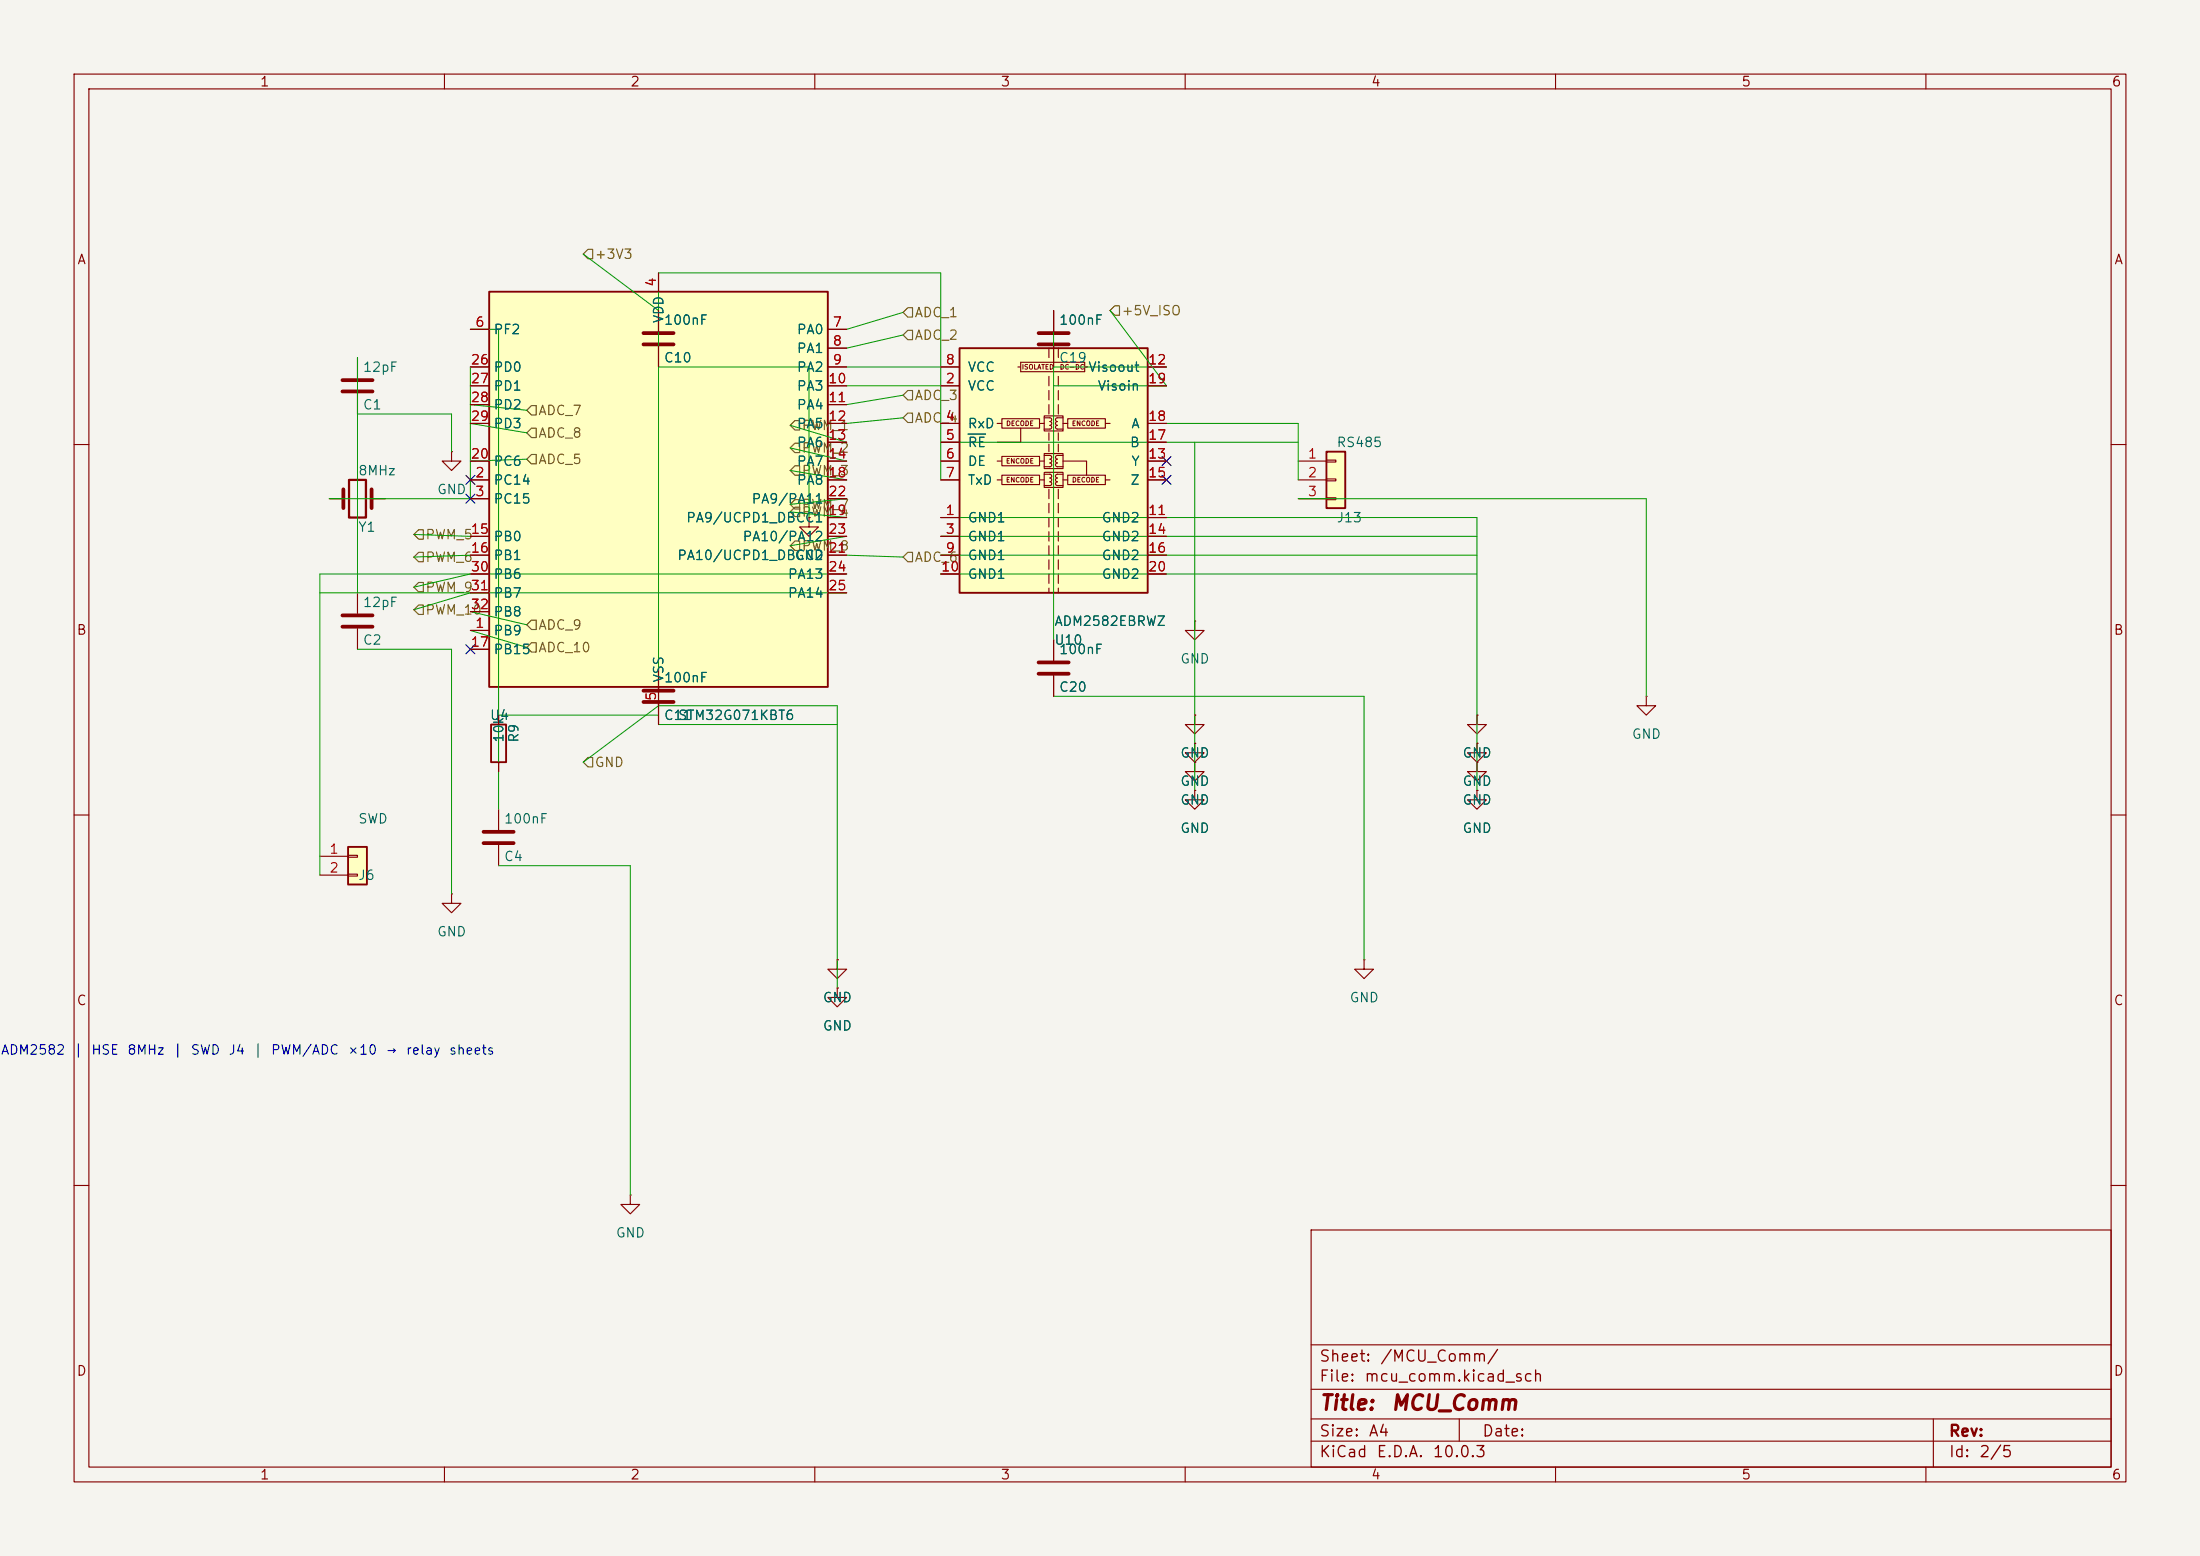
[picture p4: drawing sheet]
<svg xmlns="http://www.w3.org/2000/svg" width="297mm" height="210mm" viewBox="0 0 297 210" stroke-linecap="round" stroke-linejoin="round" font-family="sans-serif">
<path d="M0 0h297v210h-297z" fill="#f5f4ef" stroke="#f5f4ef" stroke-width=".14"/>
<g fill="none" stroke="#840000" stroke-width=".15">
<path d="M10 10h277v190h-277zM12 12h273v186h-273zM60 10v2M110 10v2M160 10v2M210 10v2M260 10v2M10 60h2M44.4 67.3h2M50.2 67.3h1.9M285 60h2M222.2 94v1.3h1.3l-1.3 1.2-1.2-1.2h1.2"/>
<path d="M222.2 94h.1M10 110h2M199.4 106.7v1.3h1.3l-1.3 1.2-1.3-1.2h1.3M199.4 106.7h.1M199.4 100.3v1.3h1.3l-1.3 1.3-1.3-1.3h1.3M199.4 100.3h.1M285 110h2M10 160h2M177 166h108v32h-108zM285 160h2M60 198v2M110 198v2"/>
<path d="M160 198v2M177 194.5h108M177 191.5h108M177 187.5h108M177 181.5h108M197 191.5v3M210 198v2M260 198v2M261 191.5v6.5"/>
</g>
<path d="M46.4 66v2.6M50.2 66v2.6" fill="none" stroke="#840000" stroke-width=".51"/>
<path d="M47.1 64.8h2.3v5.1h-2.3z" fill="none" stroke="#840000" stroke-width=".3"/>
<path d="M47 114.3h2.5v5.1h-2.5z" fill="#ffffc2"/>
<path d="M47 114.3h2.5v5.1h-2.5z" fill="none" stroke="#840000" stroke-width=".25"/>
<g fill="none" stroke="#840000" stroke-width=".15">
<path d="M161.3 83.8v1.3h1.3l-1.3 1.3-1.3-1.3h1.3M161.3 83.8h.1M199.4 96.5v1.3h1.3l-1.3 1.3-1.3-1.3h1.3M199.4 96.5h.1M43.2 115.6h3.8M43.2 118.1h3.8M47 115.4h1.3v.3h-1.3zM47 118h1.3v.2h-1.3zM161.3 106.7v1.3h1.3l-1.3 1.2-1.3-1.2h1.3M161.3 106.7h.1M161.3 102.9v1.2h1.3l-1.3 1.3-1.3-1.3h1.3M161.3 102.9h.1"/>
<path d="M161.3 100.3v1.3h1.3l-1.3 1.3-1.3-1.3h1.3M161.3 100.3h.1M199.4 102.9v1.2h1.3l-1.3 1.3-1.3-1.3h1.3M199.4 102.9h.1M61 120.7v1.2h1.2l-1.2 1.3-1.3-1.3h1.3M61 120.7h.1M113 129.5v1.3h1.3l-1.3 1.3-1.2-1.3h1.2M113 129.5h.1M184.1 129.5v1.3h1.3l-1.3 1.3-1.2-1.3h1.2M184.1 129.5h.1"/>
</g>
<path d="M179.1 61h2.5v7.6h-2.5z" fill="#ffffc2"/>
<path d="M179.1 61h2.5v7.6h-2.5z" fill="none" stroke="#840000" stroke-width=".25"/>
<path d="M175.3 62.2h3.8M175.3 64.8h3.8M175.3 67.3h3.8M179.1 62.1h1.2v.3h-1.2zM179.1 64.6h1.2v.3h-1.2zM179.1 67.2h1.2v.2h-1.2zM48.3 80v2.8M48.3 84.8v2.8M113 133.4v1.2h1.3l-1.3 1.3-1.2-1.3h1.2M113 133.4h.1" fill="none" stroke="#840000" stroke-width=".15"/>
<path d="M46.2 83.1h4.1M46.2 84.6h4.1" fill="none" stroke="#840000" stroke-width=".51"/>
<path d="M66 39.4h45.8v53.3h-45.8z" fill="#ffffc2"/>
<path d="M66 39.4h45.8v53.3h-45.8zM66.3 97.8h2v5.1h-2z" fill="none" stroke="#840000" stroke-width=".25"/>
<g fill="none" stroke="#840000" stroke-width=".15">
<path d="M88.9 36.8v2.6M63.5 44.5h2.5M63.5 49.5h2.5M63.5 52.1h2.5M63.5 54.6h2.5M63.5 57.2h2.5M88.9 41.9v2.8M88.9 46.7v2.8M111.8 44.5h2.5M111.8 47h2.5M111.8 49.5h2.5M111.8 52.1h2.5"/>
<path d="M111.8 54.6h2.5M111.8 57.2h2.5M111.8 59.7h2.5M142.2 41.9v2.8M142.2 46.7v2.8M61 61v1.2h1.2l-1.2 1.3-1.3-1.3h1.3M61 61h.1M63.5 64.8h2.5M63.5 67.3h2.5M63.5 62.2h2.5M63.5 72.4h2.5M63.5 74.9h2.5"/>
<path d="M63.5 77.5h2.5M109.2 69.9v1.2h1.3l-1.3 1.3-1.3-1.3h1.3M109.2 69.9h.1M111.8 64.8h2.5M111.8 67.3h2.5M111.8 62.2h2.5M111.8 72.4h2.5M111.8 74.9h2.5M111.8 69.9h2.5M111.8 77.5h2.5M63.5 85.1h2.5M63.5 87.6h2.5"/>
<path d="M63.5 80h2.5M63.5 82.6h2.5M67.3 96.5v1.3M88.9 90.2v7.6M111.8 80h2.5M142.2 86.4v2.8M142.2 91.2v2.8M161.3 96.5v1.3h1.3l-1.3 1.3-1.3-1.3h1.3M161.3 96.5h.1M67.3 102.9v1.2"/>
</g>
<path d="M86.9 45h4M86.9 46.5h4M140.2 45h4.1M140.2 46.5h4.1M86.9 93.2h4M86.9 94.7h4M140.2 89.4h4.1M140.2 90.9h4.1" fill="none" stroke="#840000" stroke-width=".51"/>
<path d="M129.5 47h25.4v33h-25.4z" fill="#ffffc2"/>
<g fill="none" stroke="#840000" stroke-width=".15">
<path d="M88.9 36.8v2.6M48.3 48.3v2.8M48.3 53.1v2.8M63.5 57.2h2.5M63.5 49.5h2.5M63.5 52.1h2.5M63.5 44.5h2.5M63.5 54.6h2.5M88.9 41.9v2.8M88.9 46.7v2.8M111.8 57.2h2.5M111.8 49.5h2.5"/>
<path d="M111.8 52.1h2.5M111.8 59.7h2.5M111.8 44.5h2.5M111.8 47h2.5M111.8 54.6h2.5M127 57.2h2.5M127 49.5h2.5M127 52.1h2.5M127 59.7h2.5M134.6 57.2h.7M135.3 56.5h5v1.3h-5zM137.4 49.5h.4"/>
<path d="M137.8 57.8v1.9h-3.2M137.8 48.9h8.6v1.3h-8.6zM140.3 57.2h.7M141 56.1h2.5v2.1h-2.5zM141 56.4h.8l.1 .1 .1 .2-.3 .2 .2 .1 .1 .2-.3 .2 .2 .1 .1 .2-.2 .2h-.8M141.6 47v1.3M141.6 50.8v1.3M141.6 52.7v1.3M141.6 54.6v1.3M141.6 58.4v1M141.6 59.9v1.1M142.2 41.9v2.8"/>
<path d="M142.2 46.7v2.8M142.9 47v1.3M142.9 50.8v1.3M142.9 52.7v1.3M142.9 54.6v1.3M142.9 58.4v1M142.9 59.9v1.1M143.5 56.4h-.8l-.2 .2 .1 .2 .1 .1-.2 .2 .1 .2 .1 .1-.2 .2 .1 .2 .1 .1h.8M143.5 57.2h.6M144.1 56.5h5.1v1.3h-5.1zM146.4 49.5h.4M149.2 57.2h.7"/>
<path d="M154.9 57.2h2.6M154.9 49.5h2.6M154.9 52.1h2.6M154.9 59.7h2.6M63.5 62.2h2.5M63.5 64.8h2.5M63.5 72.4h2.5M63.5 74.9h2.5M63.5 77.5h2.5M63.5 67.3h2.5M109.2 69.9h.1M111.8 62.2h2.5"/>
<path d="M111.8 64.8h2.5M111.8 69.9h2.5M111.8 72.4h2.5M111.8 74.9h2.5M111.8 77.5h2.5M111.8 67.3h2.5M127 62.2h2.5M127 64.8h2.5M127 69.9h2.5M127 72.4h2.5M127 74.9h2.5M127 77.5h2.5"/>
<path d="M134.6 62.2h.7M134.6 64.8h.7M135.3 64.1h5v1.3h-5zM135.3 61.6h5v1.3h-5zM140.3 62.2h.7M140.3 64.8h.7M141 61.2h2.5v2h-2.5zM141 63.8h2.5v2h-2.5zM141 61.5h.8l.2 .1-.1 .3-.2 .1 .2 .1 .1 .2-.3 .2 .2 .1 .1 .2-.3 .2M141 64l.9 .1 .1 .2-.3 .2M141 63h.7M141.6 66v1.3"/>
<path d="M141.6 67.9v1.3M141.6 69.9v1.2M141.6 71.8v1.2M141.6 73.7v1.2M141.6 75.6v1.2M141.6 77.5v1.2M141.6 79.4v.6M141.7 64.5l.3 .2-.1 .2-.2 .1 .3 .2-.1 .2-.1 .1h-.8M142.7 64l-.2 .2 .1 .2 .1 .1-.2 .2v.2l.2 .1-.2 .2v.2l.2 .1h.8M142.7 64h.8M142.9 66v1.3M142.9 67.9v1.3"/>
<path d="M142.9 69.9v1.2M142.9 71.8v1.2M142.9 73.7v1.2M142.9 75.6v1.2M142.9 77.5v1.2M142.9 79.4v.6M143.5 61.5h-.8l-.2 .2 .1 .2 .1 .1-.2 .2 .1 .2 .1 .1-.2 .1 .1 .3 .1 .1h.8M143.5 62.2h3.2v1.9M143.5 64.8h.6M144.1 64.1h5.1v1.3h-5.1zM149.2 64.8h.7M154.9 62.2h2.6"/>
<path d="M154.9 64.8h2.6M154.9 69.9h2.6M154.9 72.4h2.6M154.9 74.9h2.6M154.9 77.5h2.6M63.5 85.1h2.5M63.5 87.6h2.5M63.5 80h2.5M63.5 82.6h2.5M67.3 96.5v1.3M88.9 90.2v7.6M111.8 80h2.5"/>
<path d="M142.2 86.4v2.8M142.2 91.2v2.8M161.3 96.5h.1M199.4 96.5h.1M67.3 102.9v1.2M67.3 109.2v2.8M67.3 114v2.8M161.3 106.7h.1M161.3 102.9h.1M161.3 100.3h.1M199.4 106.7h.1M199.4 100.3h.1"/>
<path d="M199.4 102.9h.1M113 133.4h.1M113 129.5h.1M85.1 161.3v1.3h1.3l-1.3 1.2-1.3-1.2h1.3M85.1 161.3h.1"/>
</g>
<path d="M129.5 47h25.4v33h-25.4z" fill="none" stroke="#840000" stroke-width=".25"/>
<path d="M130.7 58.6h2.4" fill="none" stroke="#006464" stroke-width=".15"/>
<path d="M46.2 51.3h4.1M46.2 52.8h4.1M65.3 112.3h4M65.3 113.8h4" fill="none" stroke="#840000" stroke-width=".51"/>
<g fill="none" stroke="#725600" stroke-width=".15">
<path d="M79.4 33.7h.6v1.2h-.6l-.7-.6zM71.1 58.4l.7-.6h.6v1.3h-.6zM71.1 55.4l.7-.7h.6v1.3h-.6zM107.3 56.8h.6v1.2h-.6l-.6-.6zM107.3 59.8h.6v1.3h-.6l-.6-.6zM121.9 42.2l.7-.7h.6v1.3h-.6zM121.9 56.4l.7-.6h.6v1.2h-.6zM122.6 52.7h.6v1.3h-.6l-.7-.7zM122.6 44.6h.6v1.2h-.6l-.7-.6zM150.5 41.3h.6v1.2h-.6l-.6-.6zM55.9 72.1l.6-.6h.6v1.3h-.6zM55.9 75.2l.6-.7h.6v1.3h-.6z"/>
<path d="M56.5 78.6h.6v1.3h-.6l-.6-.7zM71.1 62l.7-.7h.6v1.3h-.6zM107.3 62.9h.6v1.2h-.6l-.6-.6zM107.3 67.4h.6v1.3h-.6l-.6-.6zM107.3 68.5h.6v1.2h-.6l-.6-.6zM107.3 73h.6v1.3h-.6l-.6-.6zM122.6 74.5h.6v1.3h-.6l-.7-.6zM56.5 81.7h.6v1.2h-.6l-.6-.6zM71.8 86.7h.6v1.3h-.6l-.7-.6zM71.8 83.7h.6v1.3h-.6l-.7-.7zM79.4 102.2h.6v1.3h-.6l-.7-.6z"/>
</g>
<g fill="none" stroke="#009600" stroke-width=".14">
<path d="M78.7 34.3l10.2 7.6M48.3 55.9h12.7v5.1M48.3 48.3v31.7M63.5 49.5v17.8h-19.1M63.5 57.2l7.6 1.2M63.5 44.5h3.8v64.7M63.5 54.6l7.6 .8M88.9 49.5h20.3v20.4M106.7 57.4l7.6 2.3M114.3 49.5h12.7M114.3 52.1h12.7M121.9 53.3l-7.6 1.3"/>
<path d="M121.9 56.4l-7.6 .8M121.9 42.2l-7.6 2.3M121.9 45.2l-7.6 1.8M127 59.7h48.3M142.2 49.5h15.3M142.2 41.9v44.5M149.9 41.9l7.6 10.2h-15.3M157.5 57.2h17.8v7.6M161.3 59.7v47M55.9 72.1l7.6 .3M63.5 74.9l-7.6 .3M63.5 77.5l-7.6 1.7"/>
<path d="M71.1 62l-7.6 .2M106.7 63.5l7.6 1.3M106.7 60.5l7.6 1.7M106.7 69.1l7.6 .8M114.3 77.5h-71.1v40.6M114.3 67.3l-7.6 .8M114.3 72.4l-7.6 1.3M114.3 74.9l7.6 .3M127 69.9h72.4v36.8M127 72.4h72.4M127 74.9h72.4M127 77.5h72.4"/>
<path d="M127 64.8v-28h-38.1v59.7h-21.6M175.3 67.3h46.9v26.7M43.2 80h71.1M48.3 87.6h12.7v33.1M63.5 82.6l7.6 1.7M63.5 85.1l7.6 2.3M63.5 80l-7.6 2.3M88.9 97.8h24.1M142.2 94h41.9v35.5M67.3 116.8h17.8v44.5M78.7 102.9l10.2-7.6h24.1v38.1"/>
</g>
<path d="M62.9 64.2l1.2 1.2M62.9 66.7l1.2 1.2M64.1 64.2l-1.2 1.2M64.1 66.7l-1.2 1.2M156.9 61.6l1.2 1.2M156.9 64.2l1.2 1.2M158.1 61.6l-1.2 1.2M158.1 64.2l-1.2 1.2M62.9 87l1.2 1.2M64.1 87l-1.2 1.2" fill="none" stroke="#000084" stroke-width=".15"/>
<g font-size="2" fill="#840000">
<text x="178" y="190.8">Title:</text>
<text x="187.7" y="190.8">MCU_Comm</text>
</g>
<g font-size="1.5" fill="#840000">
<text x="178" y="184.2">Sheet:</text>
<text x="186.2" y="184.2">/MCU_Comm/</text>
<text x="178" y="186.9">File:</text>
<text x="184.1" y="186.9">mcu_comm.kicad_sch</text>
<text x="178" y="197.1">KiCad</text>
<text x="178" y="194.3">Size:</text>
<text x="184.7" y="194.3">A4</text>
<text x="185.7" y="197.1">E.D.A.</text>
<text x="193.3" y="197.1">10.0.3</text>
<text x="200" y="194.3">Date:</text>
<text x="263" y="194.3">Rev:</text>
<text x="263" y="197.1">Id:</text>
<text x="267.1" y="197.1">2/5</text>
</g>
<g font-size="1.3" fill="#840000">
<text x="35" y="12">1</text>
<text x="85" y="12">2</text>
<text x="135" y="12">3</text>
<text x="185" y="12">4</text>
<text x="235" y="12">5</text>
<text x="285" y="12">6</text>
<text x="10.3" y="36">A</text>
<text x="285.3" y="36">A</text>
<text x="10.3" y="86">B</text>
<text x="285.3" y="86">B</text>
<text x="10.3" y="136">C</text>
<text x="285.3" y="136">C</text>
<text x="10.3" y="186">D</text>
<text x="285.3" y="186">D</text>
<text x="35" y="200">1</text>
<text x="85" y="200">2</text>
<text x="135" y="200">3</text>
<text x="185" y="200">4</text>
<text x="235" y="200">5</text>
<text x="285" y="200">6</text>
</g>
<g font-size="1.3" fill="#725600">
<text x="80.2" y="35.3">+3V3</text>
<text x="123.4" y="46.2">ADC_2</text>
<text x="123.4" y="43.1">ADC_1</text>
<text x="151.3" y="42.9">+5V_ISO</text>
<text x="72.6" y="59.4">ADC_8</text>
<text x="72.6" y="56.3">ADC_7</text>
<text x="108.1" y="58.4">PWM_1</text>
<text x="123.4" y="54.3">ADC_3</text>
<text x="123.4" y="57.4">ADC_4</text>
<text x="72.6" y="62.9">ADC_5</text>
<text x="108.1" y="64.5">PWM_3</text>
<text x="108.1" y="61.4">PWM_2</text>
<text x="108.1" y="69">PWM_7</text>
<text x="108.1" y="70.1">PWM_4</text>
<text x="57.3" y="73.1">PWM_5</text>
<text x="57.3" y="76.2">PWM_6</text>
<text x="108.1" y="74.6">PWM_8</text>
<text x="123.4" y="76.2">ADC_6</text>
<text x="57.3" y="83.3">PWM_10</text>
<text x="57.3" y="80.2">PWM_931</text>
<text x="72.6" y="85.3">ADC_9</text>
<text x="80.2" y="103.8">GND</text>
</g>
<g font-size="1.3" fill="#a90000">
<text x="88.9" y="38.8" transform="rotate(-90 88.9 38.8)">4</text>
<text x="64.1" y="44.4">6</text>
<text x="112.3" y="44.4">7</text>
<text x="112.3" y="47">8</text>
<text x="63.5" y="49.5">26</text>
<text x="63.5" y="52">27</text>
<text x="111.7" y="52">10</text>
<text x="112.3" y="49.5">9</text>
<text x="127.6" y="52">2</text>
<text x="127.6" y="49.5">8</text>
<text x="154.9" y="49.5">12</text>
<text x="154.9" y="52">19</text>
<text x="63.5" y="54.6">28</text>
<text x="63.5" y="57.1">29</text>
<text x="111.7" y="54.6">11</text>
<text x="111.7" y="57.1">12</text>
<text x="111.7" y="59.7">13</text>
<text x="127.6" y="57.1">4</text>
<text x="127.6" y="59.7">5</text>
<text x="154.9" y="59.7">17</text>
<text x="154.9" y="57.1">18</text>
<text x="63.5" y="62.2">20</text>
<text x="64.1" y="64.7">2</text>
<text x="111.7" y="62.2">14</text>
<text x="111.7" y="64.7">18</text>
<text x="127.6" y="62.2">6</text>
<text x="127.6" y="64.7">7</text>
<text x="154.9" y="62.2">13</text>
<text x="154.9" y="64.7">15</text>
<text x="176.5" y="62.2">1</text>
<text x="176.5" y="64.7">2</text>
<text x="64.1" y="67.3">3</text>
<text x="111.7" y="69.8">19</text>
<text x="111.7" y="67.3">22</text>
<text x="127.6" y="69.8">1</text>
<text x="154.9" y="69.8">11</text>
<text x="176.5" y="67.3">3</text>
<text x="63.5" y="72.4">15</text>
<text x="63.5" y="74.9">16</text>
<text x="63.5" y="77.4">30</text>
<text x="111.7" y="74.9">21</text>
<text x="111.7" y="72.4">23</text>
<text x="111.7" y="77.4">24</text>
<text x="127" y="77.4">10</text>
<text x="127.6" y="72.4">3</text>
<text x="127.6" y="74.9">9</text>
<text x="154.9" y="72.4">14</text>
<text x="154.9" y="74.9">16</text>
<text x="154.9" y="77.4">20</text>
<text x="63.5" y="82.5">32</text>
<text x="63.5" y="80">31</text>
<text x="111.7" y="80">25</text>
<text x="63.5" y="87.6">17</text>
<text x="64.1" y="85.1">1</text>
<text x="88.9" y="94.7" transform="rotate(-90 88.9 94.7)">5</text>
<text x="44.4" y="115.5">1</text>
<text x="44.4" y="118.1">2</text>
</g>
<g font-size="1.3" fill="#006464">
<text x="66.5" y="45.4">PF2</text>
<text x="89.5" y="44.2">100nF</text>
<text x="89.9" y="43.7" transform="rotate(-90 89.9 43.7)">VDD</text>
<text x="107.5" y="45.4">PA0</text>
<text x="107.5" y="48">PA1</text>
<text x="142.9" y="44.2">100nF</text>
<text x="48.9" y="50.5">12pF</text>
<text x="66.5" y="50.5">PD0</text>
<text x="66.5" y="53">PD1</text>
<text x="89.5" y="49.2">C10</text>
<text x="107.5" y="50.5">PA2</text>
<text x="107.5" y="53">PA3</text>
<text x="130.6" y="53">VCC</text>
<text x="130.6" y="50.5">VCC</text>
<text x="142.9" y="49.2">C19</text>
<text x="146.8" y="50.5">Visoout</text>
<text x="148.1" y="53">Visoin</text>
<text x="48.9" y="55.6">C1</text>
<text x="66.5" y="55.6">PD2</text>
<text x="66.5" y="58.1">PD3</text>
<text x="107.5" y="55.6">PA4</text>
<text x="107.5" y="58.1">PA5</text>
<text x="130.6" y="58.1">RxD</text>
<text x="152.6" y="58.1">A</text>
<text x="48.3" y="64.5">8MHz</text>
<text x="66.5" y="65.7">PC14</text>
<text x="66.5" y="63.2">PC6</text>
<text x="107.5" y="60.7">PA6</text>
<text x="107.5" y="63.2">PA7</text>
<text x="107.5" y="65.7">PA8</text>
<text x="130.6" y="60.7">RE</text>
<text x="130.6" y="63.2">DE</text>
<text x="130.6" y="65.7">TxD</text>
<text x="152.5" y="60.7">B</text>
<text x="152.5" y="65.7">Z</text>
<text x="152.6" y="63.2">Y</text>
<text x="180.3" y="60.7">RS485</text>
<text x="58.9" y="67">GND</text>
<text x="66.5" y="68.3">PC15</text>
<text x="92.5" y="70.8">PA9/UCPD1_DBCC1</text>
<text x="101.4" y="68.3">PA9/PA11</text>
<text x="130.6" y="70.8">GND1</text>
<text x="148.6" y="70.8">GND2</text>
<text x="180.3" y="70.8">J13</text>
<text x="48.3" y="72.1">Y1</text>
<text x="66.5" y="73.4">PB0</text>
<text x="66.5" y="75.9">PB1</text>
<text x="91.3" y="75.9">PA10/UCPD1_DBCC2</text>
<text x="100.2" y="73.4">PA10/PA12</text>
<text x="107.2" y="75.9">GND</text>
<text x="130.6" y="73.4">GND1</text>
<text x="130.6" y="75.9">GND1</text>
<text x="148.6" y="73.4">GND2</text>
<text x="148.6" y="75.9">GND2</text>
<text x="48.9" y="82.3">12pF</text>
<text x="66.5" y="78.4">PB6</text>
<text x="66.5" y="81">PB7</text>
<text x="66.5" y="83.5">PB8</text>
<text x="106.3" y="78.4">PA13</text>
<text x="106.3" y="81">PA14</text>
<text x="130.6" y="78.4">GND1</text>
<text x="148.6" y="78.4">GND2</text>
<text x="48.9" y="87.3">C2</text>
<text x="66.5" y="86.1">PB9</text>
<text x="66.5" y="88.6">PB15 ADC_10</text>
<text x="66.5" y="88.6">PB15</text>
<text x="142.2" y="87.3">U10</text>
<text x="142.2" y="84.8">ADM2582EBRWZ</text>
<text x="142.9" y="88.6">100nF</text>
<text x="159.3" y="89.9">GND</text>
<text x="89.5" y="92.4">100nF</text>
<text x="89.9" y="92.2" transform="rotate(-90 89.9 92.2)">VSS</text>
<text x="142.9" y="93.7">C20</text>
<text x="66" y="97.5">U4</text>
<text x="68.3" y="100.3" transform="rotate(-90 68.3 100.3)">10k</text>
<text x="70.3" y="100.3" transform="rotate(-90 70.3 100.3)">R9</text>
<text x="89.5" y="97.5">C11</text>
<text x="91.4" y="97.5">STM32G071KBT6</text>
<text x="220.2" y="100">GND</text>
<text x="159.3" y="106.4">GND</text>
<text x="159.3" y="102.6">GND</text>
<text x="197.4" y="106.4">GND</text>
<text x="197.4" y="102.6">GND</text>
<text x="48.3" y="111.5">SWD</text>
<text x="68" y="111.5">100nF</text>
<text x="159.3" y="112.7">GND</text>
<text x="159.3" y="108.9">GND</text>
<text x="197.4" y="112.7">GND</text>
<text x="197.4" y="108.9">GND</text>
<text x="48.3" y="119.1">J6</text>
<text x="68" y="116.5">C4</text>
<text x="58.9" y="126.7">GND</text>
<text x="111" y="135.6">GND</text>
<text x="182.1" y="135.6">GND</text>
<text x="111" y="139.4">GND</text>
<text x="83.1" y="167.3">GND</text>
</g>
<g font-size="1.3" fill="#0000c2">
<text x="0" y="142.7">ADM2582</text>
<text x="9.8" y="142.7">|</text>
<text x="12.2" y="142.7">HSE</text>
<text x="17.1" y="142.7">8MHz</text>
<text x="23.3" y="142.7">|</text>
<text x="25.7" y="142.7">SWD</text>
<text x="30.8" y="142.7">J4</text>
<text x="34.1" y="142.7">|</text>
<text x="36.5" y="142.7">PWM/ADC</text>
<text x="46.8" y="142.7">×10</text>
<text x="52" y="142.7">→</text>
<text x="54.7" y="142.7">relay</text>
<text x="60.5" y="142.7">sheets</text>
</g>
<g font-size=".6" fill="#840000">
<text x="137.9" y="50">ISOLATED</text>
<text x="143" y="50">DC-DC</text>
<text x="135.8" y="57.6">DECODE</text>
<text x="144.6" y="57.6">ENCODE</text>
<text x="135.8" y="62.7">ENCODE</text>
<text x="135.8" y="65.3">ENCODE</text>
<text x="144.7" y="65.3">DECODE</text>
</g>
</svg>
